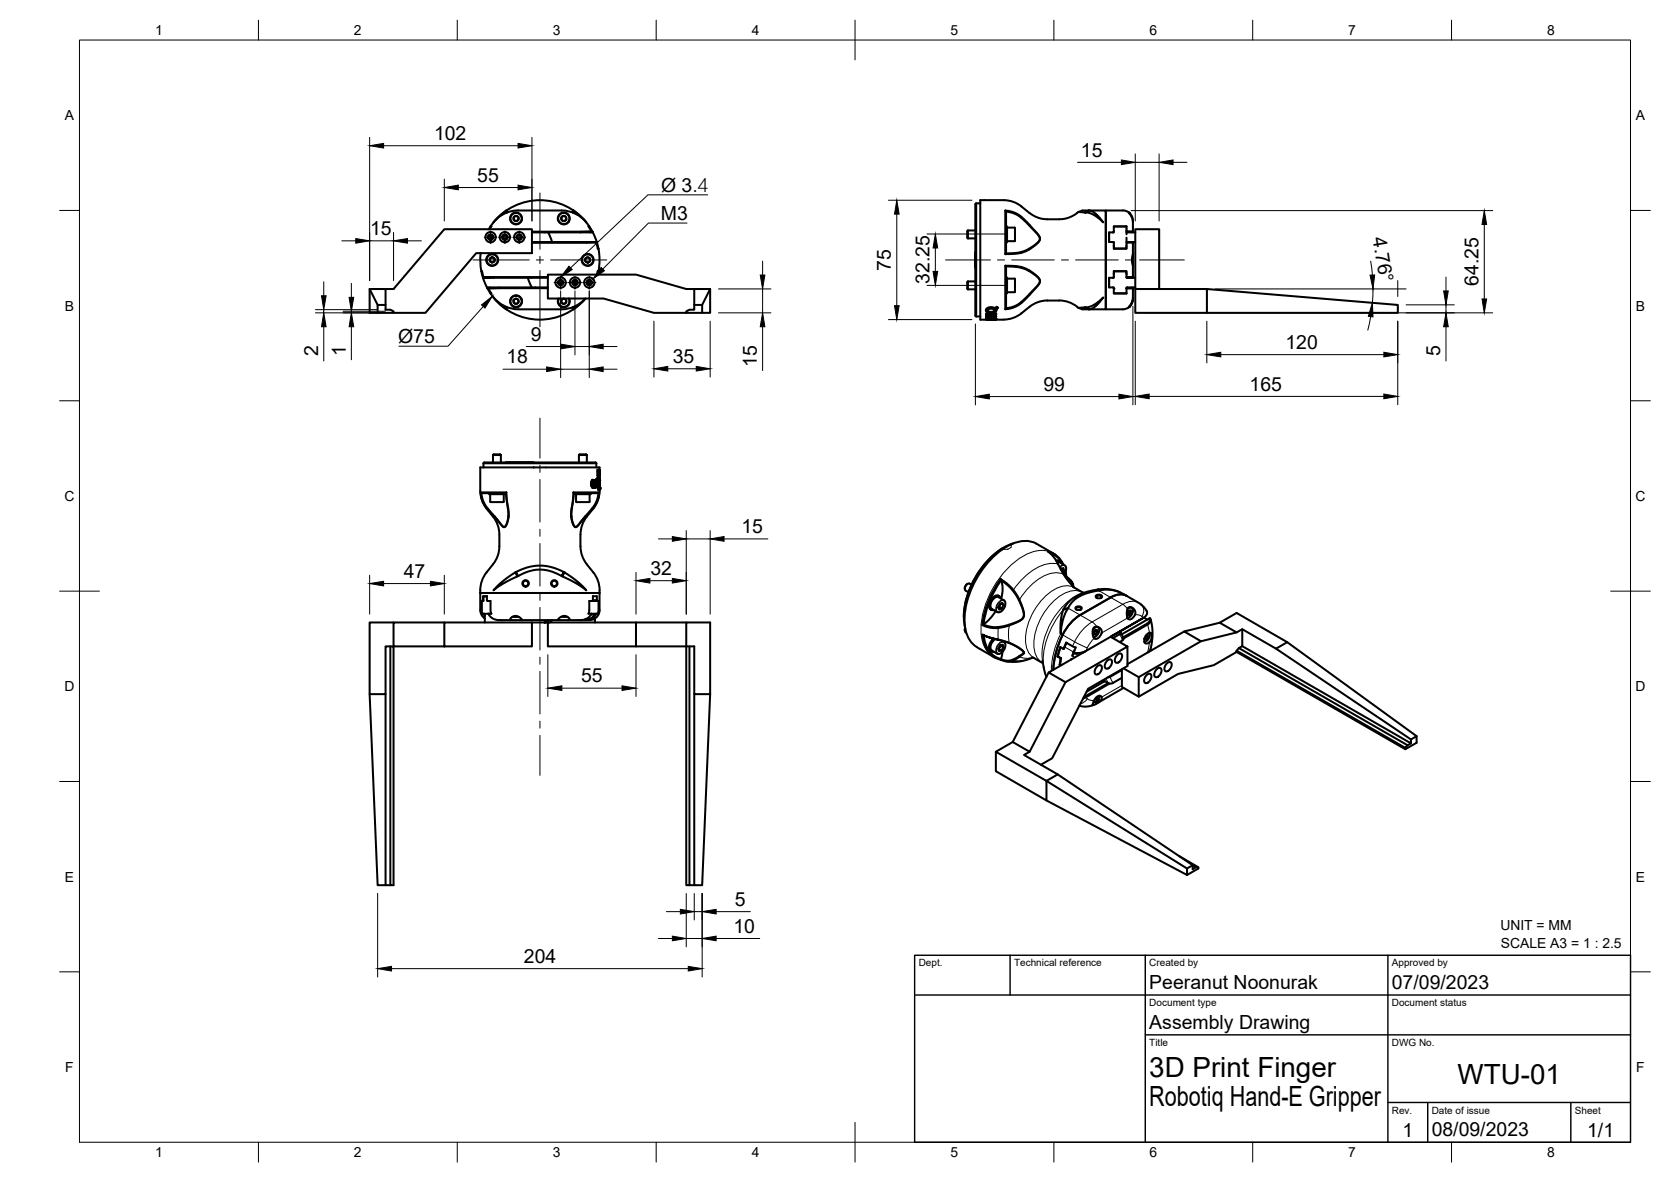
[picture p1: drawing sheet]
<svg xmlns="http://www.w3.org/2000/svg" width="420mm" height="297mm" viewBox="0 0 420 297" stroke-linecap="round" stroke-linejoin="round" font-family="sans-serif">
<!-- layer: Visible -->
<g fill="none" stroke="#000" stroke-width=".51">
<path d="M123.2 57.5l-.1 .1M123.3 56.9h.3l-.5 .7M123.3 56.9l-.4 .7M124.1 55.9l-.8 1M127.2 53.2l-1.1 .9M127.3 53.2l.1 .3M127.3 52.9l-.1 .2M127.5 53.4l-.2-.5-2.8 2.5M128.5 55.7a1.49 1.49 0 0 0 2.2 .4 1.49 1.49 0 0 0 .2-2.1l-.9-.6-1.1 .3-.6 .9v.7l.2 .5M129.1 54.6l.6-.4 .6 .3 .1 .8-.6 .3-.6-.3zM130.3 52.9h10.9M130.3 52.9a8 8 0 0 0-6.2 3"/>
<path d="M133.8 58.4h12.2M133.8 58.2h12.2M137.8 58.4l1 2.4M140.7 53.9l.8-.5 .9 .2 .7 .6 .1 .9a1.5 1.5 0 0 1-1.6 1.3 1.5 1.5 0 0 1-1.3-1.6zM141.1 54.6l.6-.4 .6 .3 .1 .8-.6 .3-.6-.3zM141.2 52.9a8 8 0 0 1 6.2 3M144 53.4l.2-.5 2.8 2.5M144.1 53.5l.2-.3 1.1 .9M144.2 52.9l.1 .2M146 58.2l2.7-.1-.3 .3h-2.4zM147.4 55.9l.8 1M147.4 55.9a15 15 0 0 0-23.3 0"/>
<path d="M148.2 56.9l.8 1.3M148.2 56.9h-.2l.7 1.2M148.7 58.2h.3M149 58.2l.1 .2h-.7M149.1 58.4l1 2.4h-.5M243.4 57.9l-.2 .2v1.6l.2 .2M243.4 57.9v2M243.4 57.9h1.8M243.4 59.9h1.8M245.4 51.1v28.4M245.4 51.1a3.4 3.4 0 0 0-.2 2.3v23.9a3.4 3.4 0 0 0 .2 2.2M245.4 51.1h1.1"/>
<path d="M252.8 52.9l.2 .3M252.9 53.2l2.1 .4 1.6 1 4 4 .9 1.2-.1 .5-.5 .6-3 2.1-1.9 .5-3.1 .2M252.9 53.2l.1 10.5M253 56.9h.2v4h-.2M253.2 57.2l2 .1M255.2 57.3v3.3h-2M256.8 51.9a9.3 9.3 0 0 0 6.6 3.2 11.3 11.3 0 0 0 6.1-.7l1.7-1.1M256.8 51.9l-1.1-.8-2-.7-7.2-.1v30l7.2-.1 2-.7 1.1-.8M272.8 53.4h.1M272.9 53.4l1-.5 .9 .3 1.2 1 1.4 1.7-1.2-1.1-1.4-.9-1.3-.5zM273.8 52.9h.1M273.8 52.9l-1 .5-1.6-.1"/>
<path d="M273.8 52.9h-1.6l-1 .4M273.8 52.9h4.2v21.8M278.9 58.4v2.4M279.8 58.4h-1v2.4h1.3v1.7h3.2v-.9M280.1 58.2v-1.3h3.2v2M280.1 58.2v.2h-.3M280.1 56.9h3.2M280.1 58.2l-.2 .2M282.3 52.9h-4.3v21.8M282.3 52.9l1.1 .2 .6 .4M283.3 58.2l.2 .2M283.3 58.1l1.6 .1"/>
<path d="M283.3 59.7l-.1 2.7h-3.1v-.8M283.3 58.4h2.2M283.9 53.5h.1M284 53.5l-.2-.1 .8 1.2 .3 1.2-.2-1.3-.6-.9M284 53.5l.1 .1M284.1 53.6v.1M284.9 55.8v2.4M284.9 58.2l-.3 .2M92.9 72.6h6.1l12.7-15h22.1v6h-14.1l-12.7 15h-14.1zM92.9 72.6l2.1 4M96.9 72.6v5.2h1.2l.9 .4v.4M96.9 76.6h-1.9v2"/>
<path d="M120.9 63.6l-.1 2 .2 2.5M121 68.1h.2l.4 1.5h-.2M121 68.1l.5 1.7M121.6 69.6v.1M121.9 69.8h-.5l1 2.4M122.4 72.2h.7M122.4 72.2l.1 .2M122.6 64.3l.2-.1a1.5 1.5 0 0 1 2.2 .3 1.5 1.5 0 0 1-.6 2.2 1.5 1.5 0 0 1-2.1-.9v-.8zM122.8 72.5l.8 1.2-.3 .1M122.9 72.4l.2-.2h2.4v.2h-.2zM122.9 72.4h-.4l.8 1.3M123.1 65l.6-.4 .7 .3v.7l-.6 .4-.7-.3z"/>
<path d="M123.3 73.7l.8 1M124.1 74.8a15 15 0 0 0 23.1 .2M124.1 74.7a8 8 0 0 0 6.2 3M124.5 75.3l2.8 2.4M125.5 72.4h12.3M125.5 72.2h8.2M126.1 76.5l1.1 .9M127.2 77.5l.1 .2M127.4 77.2l-.1 .3M127.5 77.2l-.2 .5M128.5 74.9l-.3 .7 .1 .5 .3 .6 .5 .4 .8 .1 .5-.1 .5-.4 .3-.7a1.48 1.48 0 0 0-.9-1.7 1.48 1.48 0 0 0-1.8 .6M129.1 75.4l.6-.4 .6 .3 .1 .8-.6 .3-.6-.3z"/>
<path d="M132.7 69.8h5.1M132.7 69.8l1 2.4M133.7 72.2h4.1M133.8 60.8h15.8l.3 .2h-16.1M137.8 69.6l-16.2 .1 .3 .1h10.8M140.4 75l-.1 .9 .2 .6 .4 .5 .7 .2 .8-.1 .6-.5 .3-.8-.2-.8M140.5 75a1.41 1.41 0 0 0 1.3 2.1 1.41 1.41 0 0 0 1.2-2.1M141.7 75l-.6 .4 .1 .7 .6 .3 .6-.3-.1-.8-.5-.3M144.3 77.5l-.1 .2M145.4 76.5l-1.1 1-.2-.3M146.8 64.2a1.48 1.48 0 0 1 1.9-.1l.5 1-.1 .8-.4 .6a1.5 1.5 0 0 1-2.1-.2 1.5 1.5 0 0 1 .2-2.1zM147 75.3l-2.8 2.4-.2-.5"/>
<path d="M147.1 65l.6-.4 .7 .3v.7l-.6 .4-.6-.3zM147.2 75a8 8 0 0 1-6 2.7h-10.9M149.9 61h.1M149.9 61l.4 1.5h.2M149.9 61h.2M150.1 60.8v.2M150.1 61l.4 1.5M150.5 62.5a15 15 0 0 1 0 5.6M150.5 68.1l-.2 .9M150.5 68.1h-.2l-.2 .9 .2-.8M174.6 72.6h-2l-12.7-3.6h-22.1v6h14l12.6 3.6h8.2M174.6 72.6h4v6h-6"/>
<path d="M174.6 72.6v5.2h-1.2l-.8 .4v.4M174.6 76.6h2v2M178.6 72.6l-2 4M243.4 70.7l-.2 .2v1.6l.2 .2M243.4 70.7v2M243.4 70.7h1.8M243.4 72.7h1.8M245.2 63.4v3.9M245.4 79.5h1.1M247.9 77.9l.2 .5 .9 .2 1-.1 .5-.6M247.9 79.8h.5M247.9 79h2.6"/>
<path d="M247.9 78.8h2.6v.2h-2.6zM248.3 79.6h2.2M248.3 79.6l.1 .2M248.3 79.6h2.2v-.2h-2.2l.1-.3h-.5v.7h.5M248.3 77.9l.3-.3 .6-.1 .7 .1 .2 .3M248.4 77.8l.4-.3h.6l.5 .2 .2 .3-.4 .3-.6 .1-.7-.2zM248.4 79.1l-.1 .1M250.6 77.1a.36 .36 0 0 1-.3 .5 .36 .36 0 0 1-.4-.3l-1.3-.1-.5 .3-.2 .4M250.6 77.1a.26 .26 0 0 1 .3 .2 .26 .26 0 0 1-.2 .3l-.2 .2M250.6 77.1h.1M250.9 77.3l-.4 .5-.1 .4-.7 .4-1.4-.1-.4-.6M252.8 66.8v10.9l2-.4 2-1.2 4.2-4.4 .5-1.1-.3-.7-.6-.7-2.6-1.7-2.2-.6-3-.1 .1 .2 3.1 .1 1.9 .6 2.6 1.6 .6 .6 .4 .6-.1 .5-.6 .8-4.2 4.3-1.6 .9-2.1 .5"/>
<path d="M252.9 67l.1 10.4M253 77.4l-.2 .3M253 63.7l-.2 .2v-11l2 .4 2 1.2 4.1 4.3 .6 1.1-.1 .6-.8 .8-2.6 1.8-2.2 .6-3 .2M253 69.7h.2v4h-.2M253 77.4l-.1 .1M253.2 70h2v3.3M255.2 73.3l-2 .1M263.4 75.5h2.9M263.4 75.5l-1.4 .1-1.3 .4a12.9 12.9 0 0 0-3.9 2.7M266.3 75.5a7.2 7.2 0 0 1 4.9 1.9M271.2 77.4l1.6-.2 1 .5h-1.6zM272.9 77.2h.6l1.3-.4 1.4-1 1.2-1.1-1.4 1.8-1.2 .9-.9 .3z"/>
<path d="M272.9 77.2h-.1M273.9 77.7h-.1M278 74.7v3h-4.2M278 74.7v3h4.7l1.3-.6M278.9 69.8v2.4M279.9 60.8l.2 .2M280 72.4l.2 .2M280.1 69v-.8h3.1l.1 .8M280.1 73.7h3.2M280.1 69.6l-.2 .2M283.3 69.6v-1.5h-3.2v1.7h-1.3v2.4h1.3v1.6h3.2M283.3 69.6v.2h.2"/>
<path d="M283.3 60.8h.2M283.3 72.5v1.3M283.3 69.6v.1M283.3 61h1.6M283.3 61h.1M283.4 72.3l1.2-.1 .3 .2-1.6 .1zM283.5 60.8l-.2 .2M283.5 60.8h2M283.5 72.2h-.2v.2M283.9 77.1h.1M284.1 77l.6-.8 .2-1.3-.3 1.1-.8 1.2 .2-.1M284.1 76.9v.1"/>
<path d="M284.1 77l-.1 .1M284.6 72.2h.9M284.6 69.8h.9M284.6 60.8l.3 .2M284.9 63.9v2.9l-.3-1.3zM284.9 69.6l-1.6 .1 .2 .1h1.1M284.9 72.4v2.5M284.9 61v2.9M284.9 66.8v2.8M284.9 69.6l-.3 .2M285.5 72.6v6h18v-6M291.5 72.6v-15h-6v15h18"/>
<path d="M303.5 72.6l48 4v2h-48M247.9 80.1l.8 .2 1.8-.2-.7 .2-1.9-.2 .4-.2 1.2-.1 1 .3M247.9 80.1h.1M247.9 80.3h2.6M248.3 80.1l1.2-.2 .6 .2-1.1 .1zM248.3 80.3h.7zM248.3 80.1l.6-.2 1.2 .2M249.4 80.3h.7zM249.4 80.3h.1M121.6 116.4h28.3M121.6 116.4a3.3 3.3 0 0 1 2.2-.2h23.9a3.3 3.3 0 0 1 2.2 .2M121.6 116.4v1.1"/>
<path d="M124 114.3l.1-.1h1.7l.1 .1M124 114.3h1.9M124 114.3v1.9M125.9 114.3v1.9M127.2 116.2h7M134.2 117.5h-13.4v5.8M134.2 117.5h.1M134.2 117.5h16.5v5.4M145.6 114.3l.1-.1h1.7l.2 .1M145.6 114.3h2M145.6 114.3v1.9M147.6 114.3v1.9"/>
<path d="M149.9 116.4v1.1M150.3 118v.7M150.3 118.9v.7M150.3 118.7l-.1-.7v1.6l.1-.7h.2v.7M150.5 118v1.6v-1.6v.7h-.2M150.5 119.6h.1M150.6 119.6v-.4l.1 .4M150.6 119.2v.4M150.6 118.2v.8zM150.6 118.2v.8M150.6 118l.1 1.5-.1-1.5v1.6M150.7 119.6h.1"/>
<path d="M150.7 118v.8M150.7 118.3v1.3M150.7 118.3v.3M150.7 119.3v-1.3v1.6M120.8 123.3l.1 1.4 .4 1.3a15.2 15.2 0 0 0 3.1 4.4l.9 1.9a13.7 13.7 0 0 1 .3 5l-.2 1.4-.4 1.3a15.5 15.5 0 0 1-3.1 4.4l-.6 1.2-.5 2.1v5.6a2.55 2.55 0 0 0 1.1 2.1M120.8 123.8l.2 .1M120.8 123.7l.5 2.1 .7 1.5 4.1 4.7 .6 .5 .7-.6 .5-2.2-.6-6M120.8 123.7h6.5M121 123.9h6.3M123 123.9v.3h4v-.3M123.3 124.2v1.9M123.3 126.1l.1 .1"/>
<path d="M126.7 126.1l-3.3 .1M126.7 124.2v1.9M127.3 123.8l.5 5.7-.4 2.1-.6 .8-.6-.4-3.9-4.6-.8-1.5-.5-2M144.2 123.7l-.6 6 .4 1.9 .4 .7 .3 .2 .6-.3 4.2-4.9 .7-1.5 .5-2.1M144.2 123.7h6.5M144.2 123.8l-.5 5.7 .3 1.9 .7 1 .6-.4 3.9-4.6 .8-1.5 .5-2M144.5 123.9v.3h4v-.3M144.8 124.2v1.9M144.9 126.1h3.4M148.3 124.2v1.9M148.6 121.4v.4M148.7 121.8h.1"/>
<path d="M148.7 121.8v.2M148.7 122v.2M148.7 121.2v.1M148.7 121.3v.1M148.7 121v.2M148.7 122.2h.1M148.7 121h.1M148.7 122.1l.1 .1M148.8 122.2v.1M148.8 120.9l-.1 .1M148.8 122.3h.1M148.8 121.5h.1"/>
<path d="M148.8 121.5v.1M148.8 121.6h.1M148.8 121.6v.1M148.8 121.7h.1M148.8 121.7v.1M148.8 120.9h.1M148.8 120.8v.1M148.8 121.4v.4M148.8 121.4h.1M148.8 121.4v.1M148.8 120.8h.1M148.8 121.3v.1"/>
<path d="M148.8 122.4h.1M148.8 121.8v.1M148.8 121.8h.1M148.8 121.3h.1M148.8 121.9h.1M148.8 121.2v.1M148.8 121.9l.1 .1M148.8 121.2h.1M148.9 121.2h.1M148.9 122.4h.1M148.9 122h.1M148.9 121.1v.1"/>
<path d="M148.9 122v.1M148.9 121.1h.1M148.9 122.4v.1M148.9 120.7h.1M148.9 122.1h.1M148.9 122.5h.1M148.9 121h.1M148.9 121v.1M148.9 122.1v.1M148.9 122.1l.1 .1M149 121h-.1M149 122.5h.1"/>
<path d="M149 122.2h.1M149 120.9h.1M149 120.6v.1M149 122.5v.1M149 120.9v.1M149 120.6h.1M149 122.6h.1M149 122.3h.1M149.1 122.6h.1M149.1 122.3h.1M149.1 120.6h-.1M149.1 120.9h.1"/>
<path d="M149.1 120.6h.1M149.1 120.6v.3M149.1 122.3v.3M149.4 121.9v.2M149.4 121.8h.1M149.4 121.8v.1M149.4 121.3v.5M149.4 121.2v.1M149.4 122.1v.1M149.4 122.2h.1M149.4 121v.2M149.4 121h.1"/>
<path d="M149.4 120.9v.1M149.5 121.8h.1M149.5 121.4h.2v.4h-.2M149.5 122.3h.1M149.5 120.8v.1M149.5 121.4h.1M149.5 121.9h.1M149.5 121.3h.1M149.5 121.8v.1M149.5 122.3v.1M149.5 120.8h.1M149.5 121.2v.1"/>
<path d="M149.5 122h.1M149.5 121.2h.1M149.5 121.9v.1M149.5 122.4h.1M149.5 122.1h.1M149.5 121.1h.1M149.5 122.4l.1 .1M149.5 121.1v.1M149.6 121.1h-.1M149.6 122v.1M149.6 120.7h-.1M149.6 120.7l-.1 .1"/>
<path d="M149.6 122.1h.1M149.6 121h.1M149.6 121.1h.1M149.6 120.7h.1M149.6 122.5h.1M149.6 122.2h.1M149.6 122.5v.1M149.7 120.6l-.1 .1M149.7 120.6h-.1M149.7 120.9h.1M149.7 122.3h.1M149.7 122.6h.1"/>
<path d="M149.7 120.6h.1M149.7 120.6v.3M149.7 122.3v.3M150.1 120.4v-.2v.6M150.1 120.4l-.1 .6h.2M150.1 120.3v.1M150.1 120.8l.1 .1M150.1 120.2v.6M150.2 120.9v.1M150.2 121h.1M150.2 121.3l.1 .6M150.2 121.4v.7"/>
<path d="M150.2 122.1h.1M150.2 121.4l.1 .7M150.3 120.3v.7zM150.3 120.3v.7M150.3 120.2v.8zM150.3 120.2v.8M150.3 122.1h.1M150.3 122.1l.1-.7v.7M150.4 121.3v.8v-.8l-.1 .6-.1-.6v.8M150.4 121.4l-.1 .7M150.4 122.1h.1M150.4 120.4h.1"/>
<path d="M150.4 122.6h.1M150.4 122.5v.5M150.4 122.6v.3M150.4 122.9v.1M150.4 122.6v.2zM150.4 122.6v.2M150.4 120.3v.1M150.4 120.2l.1 .7M150.5 120.2h.1M150.4 120.3l.1 .7M150.4 122.5v.4M150.4 120.2v.1"/>
<path d="M150.5 121.7v-.2v.6M150.5 120.9h.1M150.5 120.2v.7M150.5 123.9h-6.2M150.5 121.8v.2zM150.5 121.9v.1M150.5 121.6v.1M150.5 120.9v.1M150.5 121h.1M150.5 122h.1M150.5 122.6v.2zM150.5 121.8v.1"/>
<path d="M150.5 121.5v.6M150.5 121.6v.5M150.5 122v.1M150.5 122.1h.1M150.5 122.6v.2M150.5 122.5v.1M150.5 122.9h.1M150.5 120.3l.1 .3zM150.5 120.7l.1 .3zM150.5 120.4l.1 .2M150.5 120.3v.1M150.5 120.7v.3"/>
<path d="M150.5 122.5v.4M150.5 122.6v.3M150.5 120.3h.1M150.5 120.7h.1M150.6 120.2l-.1 .8M150.6 120.6v.2M150.6 120.6l-.1-.4 .1 .8M150.6 122.4v.5zM150.6 121.6v.4zM150.6 121.5v.6M150.6 120.8v.2M150.6 122.4v.5"/>
<path d="M150.6 122.8v.1M150.6 121.2v.9M150.6 122.1h.1M150.6 121.3v.8M150.6 120.9h.1M150.7 121.6v.2zM150.7 121.6v.2M150.7 121.8v.2M150.7 120.2v.6M150.7 120.4v.4M150.7 120.4h.1M150.7 122.5v.4z"/>
<path d="M150.7 122.5h.1M150.7 121.6h.1M150.7 121.5v.3M150.7 122h.1M150.7 120.8v.2zM150.7 120.4v-.2v.6M150.7 120.8v.2M150.7 122.5v.4M150.7 122.4v.1M150.7 122.7v.3M150.7 123.8l-.2 .1M150.7 122.6v.2z"/>
<path d="M150.7 121.8v-.3v.6v-.1M150.7 121.8h.1M150.7 121.2h.1M150.7 122.6v.1M150.7 122.9v.1M150.7 122.7v.2M150.7 122.5v.2M150.7 122.6h.1M150.7 122.5v.5M150.7 122.5v.1M150.7 121.5v.6zM150.7 121.5v.6"/>
<path d="M150.7 121.3v.1M150.7 121.3v.1zM150.7 120.1v1.1M150.7 120.1v1.1zM150.7 122.6v.3M150.7 122.6v.2M150.7 122.8v.1M150.7 121.5v.1M150.7 121.6v.1M150.7 121.6v.5M150.7 122.1h.1M150.7 121.7v.4"/>
<path d="M150.7 120.2v.8M150.7 120.3v.7zM150.7 122.5v.4v-.1M150.7 122.9v.4M150.8 123.3l-.2 1.4-.4 1.3a15.2 15.2 0 0 1-3.1 4.4l-.8 1.9a13.7 13.7 0 0 0-.3 5l.1 1.4 .4 1.3a15.5 15.5 0 0 0 3.1 4.4l.9 1.9 .2 1.4v5.6a2.49 2.49 0 0 1-1.4 2.3M252.3 137.6a21.9 21.9 0 0 0-10 17.4M254.2 136.8a22.6 22.6 0 0 0-11.7 19.8 7.3 7.3 0 0 0 3.1 6M254.2 136.8h.1M254.2 136.8a6.9 6.9 0 0 1 6.4-.2l4.8 2.8M254.9 136.5a19.2 19.2 0 0 0-10.8 10.8 16.6 16.6 0 0 0-1.4 10.4M263.5 138.6l1.7 1.7 2.3 4.1 1.7 2.3 .8 .9 2.5 1.4M263.5 138.6a5.3 5.3 0 0 1 3.8 3.2"/>
<path d="M264 139l1.1 .5 1 .7 1.1 1.5M99 156.4h-6.1v18h4v-12h2.1v60h-.9v-60M111.7 156.4h22.1v6h-22.1zM111.7 156.4h-12.7v6h12.7M120.8 149h29.9zM121.2 154.2h.1M121.3 154.2h.7M121.3 151l-.2 .1 .1 3.1h.1M121.4 150.8v-1h1l.1 1.2M121.4 150.8h.2M121.5 150.8l-.1 .2M121.6 154.2v.1"/>
<path d="M121.9 154.4l-.3-.1 .3 .5M121.9 154.2v2.2M122.4 149.9h-.8v1.1h-.6l.1 3.1M122.5 151h.8v2.5l.2 .7h-1.2M122.8 154.2l.7 .9 1.1 .6 3.9 .1M124.8 147.5l1.7-1.5 3.1-2.1 .5 1-3.5 1.7-2.5 1.8zM128.4 155.3l.5-.4 .8-.1 .9 .3 .7 .7h-2.9l-.2-.1zM128.8 155h1.7M129.8 143.7l2.8-1.1 2.7-.5 3.2 .4 3.3 1.2-.6 1.1-1.5-.8-1.8-.6-1.8-.3-1.2 .1-2.1 .4-2.5 1.2M129.8 143.7l.5 1.1M129.8 143.8l-.2 .1M130.3 144.7l-.2 .1"/>
<path d="M131.1 155.8h9.3M133.8 156.4h3.1M137.8 156.4v6h36.8v12h4M137.8 155.8l-.3 .5-.6 .1h1.4l.5-.6M138 156.4h21.9M140.3 155.6l.9-.7 .8-.1 .8 .3 .5 .6-3 .1zM141 155h1.7M141.2 144.7l.2 .1M141.8 143.8l.2 .1M141.9 143.9l3.1 2.1 2.4 2.4-2.5-1.8-3.5-1.7zM143 155.8h4.4M147.2 155.6l1.3-.2 1.4-1.1-.9 1.1-1.6 .4"/>
<path d="M148.2 151h2.3v2.3l-.2 .9h-2.3l.2-.7zM148.6 154.4h1M148.7 154.2l-.4 .7-.7 .5-1.6 .4M149.1 150.8v-1h1v1M149.1 150.8h1M149.1 150.8l-.1 .2M149.2 155.6l-1.8 .2M149.6 155.4v1M149.9 154.2v.1M150.1 150.8v.2M172.6 156.4h-12.7v6M242.7 157.8l-.1 .6"/>
<path d="M242.7 157.9l-.1 .6 .2 .4M242.8 148.4l.7 .4M242.8 158.9l.1 .1M243.3 146.7l-.5 .5-.2 .8M244.3 146.9l-.5-.2a1.16 1.16 0 0 0-1 1.7M247 159.5a6.4 6.4 0 0 0 4.6 6.3l1.2 .4 1.5-.1 1.6-.7 1.4-1.1 .2-.3-1.3-1.2-2.2-1.2-5.1-1.4-1.9-.7 1.8 .7 5.6 1.6 1.9 1.1 1.1 1-.1 .3-1.3 .9-1.6 .8-1.2 .1-1.5-.3M247.3 156.9l-.3 .2M247.3 159.6a6.3 6.3 0 0 0 4.4 6M249.7 150.6a1.22 1.22 0 0 1 1.4-.5l1.6 1 .1 .8-.3 .9-.6 .7-.8 .4-1.7-.9a1.76 1.76 0 0 1 .3-2.4zM250.4 153.6l-1.2 1.6-1.9 1.7M251.2 149.8a1.57 1.57 0 0 0-2.1 1.1 1.58 1.58 0 0 0 .1 2.4M251.5 151.8l-.5 .8"/>
<path d="M251.6 151.7l-.4 .8M251.6 145.5l2.4 1.8 1.8 2.4 1.4 3.3 .3 1.1-.1 1-1.1 1-3.9 1.5-2.7 .2-2.6-.7a21.8 21.8 0 0 1 4.5-11.6zM251.6 145.5l.1 .3M251.6 150.4a1 1 0 0 0-.9-.7 1 1 0 0 0-1 .6l-.3 .4a1.92 1.92 0 0 0-.2 2.6h.7M251.7 145.8l2.1 1.6 1.6 2 1.7 3.5 .3 1.2-.1 1-.4 .5-.7 .5-4 1.3-2.7 .2-2.2-.7M251.7 151.7l.6 .3-.3-.5-.6 .3-.4 .9 .3 .5 .6-.3-.7-.4-.2 .1M251.7 145.8h.1M251.7 145.8l.4 1.8-.4 2.8M251.7 145.8a23.5 23.5 0 0 0-4.4 11.1M252.3 152l-.4 .9M265.6 140.9l.5-.1 .4 .2M265.7 141a.8 .8 0 0 1 1.2 .6"/>
<path d="M265.8 141.2l.6 .1M266.4 141.3l1.4 .8 .2 .4v.8l-.5 1.1M266.8 143.1v-.1l.8 .4-.4 .6M266.8 142.9l.6-.1 .2 .6M266.8 142.9l-.1 .1M266.8 142.9v.2M266.8 142.9v.1M267.4 153.2l1.1-.2-1.2 2.8-.6 3.5 .1-3.7zM267.5 153.1l-.1 .1M267.9 143.7l.2 1.2M267.9 143.6l.2 1.3M268.1 145h-.2"/>
<path d="M268.1 144.9v.1M268.6 152.8l-.1 .2M268.6 151.3l1.4-1.1 2.2-1.1 3.7-.9 .4 .2-2.9 .6-2 .9-1.7 1.3-1.1 1.6-1.1 .3zM269.8 147.4l-.4-1.2-1.3-1.3 1.4 1.3 .4 1.3M270.4 152.7a.84 .84 0 0 1 .9-.4 .84 .84 0 0 1 .7 .7 .84 .84 0 0 1-.9 .4 .84 .84 0 0 1-.7-.7zM270.7 153.2l-.2-.2a.71 .71 0 0 1 .7-.4 .71 .71 0 0 1 .7 .4l-.2 .2M272.3 149l-.5 .2M275 157.8l.5-.3 .7 .1 .8 .8a1.75 1.75 0 0 1-1.7 2.1l-.4-.4-.2-.9v-.8zM275.3 158.5l-.3 .5 .3-.5M275.3 158.6l.6 .3-.5 .6M275.5 149.7a.84 .84 0 0 1 .9-.3 .84 .84 0 0 1 .7 .7 .84 .84 0 0 1-.9 .3 .84 .84 0 0 1-.7-.7zM275.8 150.3l-.2-.2a.71 .71 0 0 1 .7-.5 .71 .71 0 0 1 .7 .5l-.2 .2"/>
<path d="M275.8 157.5l.6 .5-.1 .8-.5 .9-.8 .4M275.9 158.9v-.6h-.5l-.4 .6v.5l.4 .1-.4-.3M276.2 148.1l-.2 .1M276.5 148.4h-.2M279.3 150.1l-7.7 4.4a15.7 15.7 0 0 0-6.3 10.4l-.4 3.4M281.6 158.7l.2 .2-.2 .4-1.8 1.1M281.6 148.8l-2.5-.7h-2.9l.3 .2 1.4-.1 1.7 .1 2 .6 5.4 3 1.3 1.5 .1 .8-.8 1-8.3 4.8 8.2-4.7M281.7 158.9l.8 1.6M283.3 149.7a3.9 3.9 0 0 0-4 .4M283.6 152.8l.4-.2 .7 .1 .5 .4 .3 .8a1.76 1.76 0 0 1-1.7 1.8l-.3-.4-.2-.7 .1-1.3zM283.8 153.6l-.3 .5zM283.8 153.7l.6 .3-.5 .6"/>
<path d="M284.2 152.6l.6 .4 .1 .7-.5 1-.9 .5M284.4 154v-.6h-.5l-.4 .6v.5l.4 .1-.4-.3M287.6 155.2l.9 .5M288.3 159.5h.3v.6l-.5-.3M289 159l.4 .1 .2 .4-.1 .9-.5 1M289.1 155.4l-7.1 4M289.3 155.6l.5 2.7-.2 3.1a3.2 3.2 0 0 1-.6 2.3l-.4 .2M297.8 158.7l-14.3 8.2M306.7 156.5l-8.9 2.2 4.2 2.4M310.9 158.9l-4.2-2.4 4.2-2.5 12.8 7.4M312.4 158.1l8.4 4.9 2.9-1.6M92.9 174.4l2.1 48h1.9"/>
<path d="M96.9 174.4v48h1.2M173.4 162.4v60h1.2M174.6 174.4v48M178.6 174.4v-18h-6v66h.8M178.6 174.4l-2 48h-2M245.6 162.7l4.8 2.7M249.8 160.5a2.68 2.68 0 0 0-1 2.9l.4 .4M250 160.5a2.29 2.29 0 0 0-.7 3.2l.6 .1M250.3 160.6a2.37 2.37 0 0 0-1.1 2.7l1.7 1 1-.3 .7-.9 .2-1-.2-.7-.7-.4M251.1 163.1h-.1M251.5 162.2l-.5 .8 .2 .6 .6-.1M251.5 162.2l.6-.2 .2 .7"/>
<path d="M251.5 162.2l-.5 .8M251.5 162.2l.8 .5M251.6 162.2l-.5 .9 .7 .4M251.7 165.7l-.1 .1M251.7 165.6v.1M252.1 163.8l-.4 1.8M252.3 162.7l-.5 .8M259.6 165.2l2.7 1.5M259.7 165.3l-3.3 .9-1.7 .2-2.1-.3M262.1 166l.5 2.3 .5 1.8M263.7 169l-9.1 17.5 4.3 2.4 9-17.5M266 164.9l-.1 .1 .7 .4"/>
<path d="M266.6 166.9l-.2 .1 .4 .2M266.6 166.9l.3 .2M266.6 165.4l.1 .2-.3 1.4M266.7 165.3l-.1 .1M266.7 162.6l-.7 2.3 .8 .5M266.8 165.6l-.1 .1M266.8 165.4l-.2 1.5M267.3 163l-.7-.4-.7 2.4M267.5 162.9l-.2 .1M267.5 162.9l.6-1.4 2.4 1.2-.5 1.3M268.3 161.6l-.8 1.4h-.1M269.4 165.6l-.1 .1"/>
<path d="M270.2 163.3l-.6 1.5 .6-.7M272.5 175.2l.4-.2 .1 .2-.7 .4M273 163.6l-1.3 .5-1.8-.1 1.2 .2 1.7-.4M274.8 177.2l-1.6 .4-1.8-.3M275 176.2l.4 .3-.4-.2M275.4 175.6l.5 .3-.5 .6M275.6 175.3h.3v.6M275.7 176.8l1.1-.7 .2-.7a.65 .65 0 0 0-.4-.6 .65 .65 0 0 0-.8 .3l-.8 1.1-.3 1 .3-.1M275.9 167.5a.67 .67 0 0 1 1.1-.1 1.6 1.6 0 0 1-1.5 2.1 1.47 1.47 0 0 1 .4-2zM276.3 174.9l.1 .6-.3 .8-.7 .7-.7 .1M277.1 171.1l.5 .2M277.7 171.2v-.1l.9 .6"/>
<path d="M277.8 171.2l-4.6 2.6M278.4 166a.67 .67 0 0 1 1.1 0 1.6 1.6 0 0 1-1.5 2 1.47 1.47 0 0 1 .4-2zM278.6 171.7l-5.7 3.3M279 171.8l-6 3.4M280.9 164.6a.67 .67 0 0 1 1.2-.1 1.6 1.6 0 0 1-1.5 2 1.47 1.47 0 0 1 .3-1.9zM282.1 170.3l-2.4 1.4h-1.1M282.1 168.4l-3 1.7-.6 .2M282.1 168.2v4.4l4.2 2.5M282.4 160.2l6.1-3.5 .6-.7 .1-.7 .1 .7-.4 .7-6.4 3.8M282.5 160.5l-.2 .4-.8 .4M282.5 168l3.8 2.2M282.5 172.9l-6.5 3.7"/>
<path d="M283.5 162.5l-15.6 8.9-4.2-2.4 15.6-9 4.2 2.5v4.9l-9.9 5.7-9 17.4-2.9 1.7M286.3 170.2l15.7-9.1 8.9-2.2 1.5-.8v4.3l-.9 .5-.6 .6v.3l-5.7 3.4-9 2.2-9.9 5.7zM287.7 161.3l.6-.2 .5-.6 .3-.9v-.5a1.88 1.88 0 0 0-1.2 2.5 .8 .8 0 0 0 1.1-.2M287.8 160.4l.4 .2-.5-.1M288.3 169.7a.67 .67 0 0 1 1.1-.1 1.6 1.6 0 0 1-1.5 2 1.47 1.47 0 0 1 .4-1.9zM288.6 160.1l-.4 .5M289.3 163.2l.3 .2M290.8 168.2a.67 .67 0 0 1 1.2-.1 1.6 1.6 0 0 1-1.5 2 1.47 1.47 0 0 1 .3-1.9zM293.4 166.7a.67 .67 0 0 1 1.1-.1 1.6 1.6 0 0 1-1.5 2.1 1.47 1.47 0 0 1 .4-2zM310.9 163.8l42.5 24.5 2.8-1.6v-1.7l-1.4 .8M310.9 163.5l42.5 24.4 .5-.6M311.5 162.9l42.4 24.4 .9-.5"/>
<path d="M312.4 162.4l42.4 24.4v-1l-34-22.8M323.7 161.4l32.5 23.6M250.4 188.9v4.9l12.7 7.4v-5l35.4 22.1M254.6 186.5l-4.2 2.4 12.7 7.3 2.9-1.6-8.5-4.9 1.4-.8M266 194.6l33.9 22.8v1l.8-.5M353.4 187.9v.4M263.1 201.2l35.4 18.7 2.8-1.6v-.4l-4.7-2.7M301.3 217.9h-.6l-.8-.5-1.4 .9v1.6"/>
<circle cx="123.3" cy="59.6" r=".5"/>
<circle cx="123.3" cy="59.6" r=".6"/>
<circle cx="123.3" cy="59.6" r=".69"/>
<circle cx="123.3" cy="59.6" r="1.3"/>
<circle cx="126.9" cy="59.6" r=".5"/>
<circle cx="126.9" cy="59.6" r=".6"/>
<circle cx="126.9" cy="59.6" r=".69"/>
<circle cx="126.9" cy="59.6" r="1.3"/>
<circle cx="129.8" cy="54.9" r="1.41"/>
<circle cx="129.8" cy="54.9" r=".62"/>
<circle cx="130.6" cy="59.6" r=".5"/>
<circle cx="130.6" cy="59.6" r=".69"/>
<circle cx="130.6" cy="59.6" r="1.3"/>
<circle cx="141.8" cy="54.9" r="1.41"/>
<circle cx="141.8" cy="54.9" r=".62"/>
<circle cx="123.8" cy="65.3" r="1.41"/>
<circle cx="123.8" cy="65.3" r=".62"/>
<circle cx="129.8" cy="75.7" r="1.41"/>
<circle cx="129.8" cy="75.7" r=".62"/>
<circle cx="141" cy="71" r=".5"/>
<circle cx="141" cy="71" r=".69"/>
<circle cx="141" cy="71" r="1.3"/>
<circle cx="141.8" cy="75.7" r=".62"/>
<circle cx="144.6" cy="71" r=".5"/>
<circle cx="144.6" cy="71" r=".6"/>
<circle cx="144.6" cy="71" r=".69"/>
<circle cx="144.6" cy="71" r="1.3"/>
<circle cx="147.8" cy="65.3" r="1.41"/>
<circle cx="147.8" cy="65.3" r=".62"/>
<circle cx="148.2" cy="71" r=".5"/>
<circle cx="148.2" cy="71" r=".6"/>
<circle cx="148.2" cy="71" r=".69"/>
<circle cx="148.2" cy="71" r="1.3"/>
<circle cx="132.2" cy="146.6" r=".67"/>
<circle cx="132.2" cy="146.6" r=".81"/>
<circle cx="139.4" cy="146.6" r=".67"/>
<circle cx="139.4" cy="146.6" r=".81"/>
</g>
<g fill="#000">
<circle cx="249" cy="78.6" r=".25"/>
<circle cx="249.2" cy="79.9" r=".25"/>
<circle cx="249.2" cy="77.5" r=".25"/>
<circle cx="284.6" cy="60.8" r=".25"/>
<circle cx="284.6" cy="69.8" r=".25"/>
<circle cx="248.6" cy="80.3" r=".25"/>
<circle cx="249" cy="80.3" r=".25"/>
<circle cx="249.7" cy="80.3" r=".25"/>
<circle cx="249.9" cy="80.3" r=".25"/>
<circle cx="250.1" cy="80.3" r=".25"/>
<circle cx="150.5" cy="119.6" r=".25"/>
<circle cx="150.6" cy="118.2" r=".25"/>
<circle cx="148.8" cy="121.3" r=".25"/>
<circle cx="148.8" cy="121.4" r=".25"/>
<circle cx="148.8" cy="121.9" r=".25"/>
<circle cx="148.8" cy="121.8" r=".25"/>
<circle cx="148.8" cy="121.2" r=".25"/>
<circle cx="148.8" cy="122" r=".25"/>
<circle cx="148.9" cy="121.1" r=".25"/>
<circle cx="148.9" cy="122" r=".25"/>
<circle cx="148.9" cy="122.1" r=".25"/>
<circle cx="148.9" cy="121" r=".25"/>
<circle cx="148.9" cy="122.2" r=".25"/>
<circle cx="149" cy="121" r=".25"/>
<circle cx="149" cy="122.2" r=".25"/>
<circle cx="149" cy="120.9" r=".25"/>
<circle cx="149" cy="122.3" r=".25"/>
<circle cx="149.1" cy="120.9" r=".25"/>
<circle cx="149.1" cy="122.3" r=".25"/>
<circle cx="149.5" cy="121.4" r=".25"/>
<circle cx="149.5" cy="121.9" r=".25"/>
<circle cx="149.5" cy="121.3" r=".25"/>
<circle cx="149.5" cy="121.2" r=".25"/>
<circle cx="149.5" cy="122" r=".25"/>
<circle cx="149.5" cy="121.1" r=".25"/>
<circle cx="149.5" cy="122.1" r=".25"/>
<circle cx="149.6" cy="122.1" r=".25"/>
<circle cx="149.6" cy="121.1" r=".25"/>
<circle cx="149.6" cy="121" r=".25"/>
<circle cx="149.6" cy="122.2" r=".25"/>
<circle cx="149.6" cy="122.3" r=".25"/>
<circle cx="149.6" cy="120.9" r=".25"/>
<circle cx="149.7" cy="122.3" r=".25"/>
<circle cx="149.7" cy="120.9" r=".25"/>
<circle cx="150.3" cy="120.3" r=".25"/>
<circle cx="150.4" cy="120.4" r=".25"/>
<circle cx="150.4" cy="122.1" r=".25"/>
<circle cx="150.4" cy="120.3" r=".25"/>
<circle cx="150.5" cy="121.8" r=".25"/>
<circle cx="150.6" cy="120.6" r=".25"/>
<circle cx="150.6" cy="121.6" r=".25"/>
<circle cx="150.6" cy="122.1" r=".25"/>
<circle cx="150.7" cy="120.8" r=".25"/>
<circle cx="150.7" cy="123" r=".25"/>
<circle cx="150.7" cy="122.6" r=".25"/>
<circle cx="150.7" cy="122.7" r=".25"/>
<circle cx="150.7" cy="122.9" r=".25"/>
</g>
<!-- layer: Visible Narrow -->
<g fill="none" stroke="#000" stroke-width=".25">
<path d="M252 138.1h.2M253.5 138l-1.3 .1M254.2 137.6l-.7 .4M254.2 136.8v.8M264.7 139a7.3 7.3 0 0 0-7.5 .8 23 23 0 0 0-10.5 19.7 6.9 6.9 0 0 0 3.1 5.5M251 157.6v3.2M251.3 151.3a.82 .82 0 0 1 1.4 0 2.08 2.08 0 0 1-1.7 2.5 1.38 1.38 0 0 1 0-2.1zM252.4 150.8a1.97 1.97 0 0 0-1.7 3M253.7 157l-.1 2.8 .1 1.8M254.8 148.3l-.2 .1M256.3 150.7l-.1 .1M266.1 141.8a8.9 8.9 0 0 0-7.6 2.4l-1.9 1.8-1.8 2.2"/>
<path d="M266.5 142.6a.88 .88 0 0 1 1.3-.4 .88 .88 0 0 1 .1 1.3l-.4 .9M267.4 153.2a19.7 19.7 0 0 0-4.9 14.6M267.4 144.3a7.4 7.4 0 0 0-7.5 2.2 18.3 18.3 0 0 0-3.6 4.2M267.7 142a1.14 1.14 0 0 0-1.3 .5M268 153.8h.1M269.7 146.8l.1 .2M270.1 147.7a5.5 5.5 0 0 0-6 1.1 15.6 15.6 0 0 0-6.2 12.9 4.8 4.8 0 0 0 2.1 3.6M271.8 149.2a17.4 17.4 0 0 0-9.7 16.8M272.2 148.9a5.5 5.5 0 0 0-6 1.1 15.6 15.6 0 0 0-6.2 12.9 4.8 4.8 0 0 0 2.1 3.6M274.6 156.3l1.2 1.2M274.6 156.3a12 12 0 0 0-4.4 5M274.7 158.6l.5-.6a.64 .64 0 0 1 .7-.3 .64 .64 0 0 1 .5 .5l-.4 1.2-.5 .5-.5 .2"/>
<path d="M276.1 157.6a1.15 1.15 0 0 0-1.3 .7M276.3 148.4l6 3.5M281.5 159.4l.7 1.5M282.3 151.9l-7.7 4.4-6-3.5M282.3 151.9l1.2 1.1M283.4 153.4a.89 .89 0 0 1 1.4-.3 1.75 1.75 0 0 1-1.4 2.1M283.5 155.3l-6.5 3.8M284.6 152.7a1.01 1.01 0 0 0-1.2 .5M285.4 154.5a2.12 2.12 0 0 1 2.1 .8M286.3 151.5a3.9 3.9 0 0 0-4 .4M287 151.9a2.26 2.26 0 0 1 .1 3M288.4 156.7l.6 2.3"/>
<path d="M289 159a1.71 1.71 0 0 1-1.3 2.2M251.3 161.8a.82 .82 0 0 1 1.4 0 2.08 2.08 0 0 1-1.7 2.4 1.38 1.38 0 0 1 0-2.1zM252.4 161.3a1.97 1.97 0 0 0-1.7 2.9M254.6 165.8l.2 .1M256.2 165l1.7 .4 1.8-.2M258.7 165.6l-1.8 .5-2.1-.2M267.7 162.6l2.3 1.3M269.3 165.7h.1M269.6 164.8l.7 .4M270.1 164.2l1 .5M270.2 161.3l-.5 1.1M273 175.2l.4 .4-.3 .4-.7 .6-.8 .3"/>
<path d="M273.4 162.8l-.4 .8M273.4 162.8l-2.7-1.2-4-2.3a20.7 20.7 0 0 0-2.3 9.3M273.4 175.6l.6 .3 1.1 .1M275.1 160.4l-1.7 2.4M276.3 174.9a1.57 1.57 0 0 1-1.5 2.1M277.2 171l.4 .3M278.1 170.5l.6 1.1M279.1 170.1l.8 1.5M282.1 172.3l-5.1 2.9M289 161.4l-.5 2.6M289.2 163.5h.1"/>
</g>
<!-- layer: BORDER -->
<g fill="none" stroke="#000" stroke-width=".25">
<path d="M20 10.1h390v276.9h-390zM65 5.1v5M115 5.1v5M165 5.1v5M215 5.1v10M265 5.1v5M315 5.1v5M365 5.1v5M15 52.9h5M410 52.9h5M15 100.7h5M410 100.7h5"/>
<path d="M15 148.6h10M405 148.6h10M15 196.4h5M410 196.4h5M15 244.2h5M410 244.2h5M65 287v5M115 287v5M165 287v5M215 282.1v9.9M265 287v5M315 287v5"/>
<path d="M365 287v5"/>
</g>
<!-- layer: TITLEBLOCK -->
<path d="M230 240.1h180v46.9h-180zM230 250h180M254 240.1v9.9M288 240.1v46.9M349 240.1v46.9M288 260.1h122M349 277.1h61M359 277.1v9.9M395 277.1v9.9" fill="none" stroke="#000" stroke-width=".36"/>
<!-- layer: FD_Dimensions -->
<g fill="none" stroke="#000" stroke-width=".25">
<path d="M92.9 34.5v36M96.5 36.6h33.8M133.8 34.5v21M285.5 38.7v16.8M291.4 38.7v16.8M99 58.4v12.1M111.7 45v10.5M115.2 47.1h15.1M223.4 50.3h21M225.5 53.8v23M233.1 58.8h20M270.9 40.8h11.1"/>
<path d="M284.4 52.9h90.9M285.5 40.8h5.9M295 40.8h3.4M373.2 56.4v18.7M79.3 78.6h17.6M79.3 77.8h15.5M81.4 70.8v3.5M81.4 77.8v.8M86 60.5h3.5M86.3 78.2h10.6M88.3 71.2v3.5M88.3 78.2v.4"/>
<path d="M92.9 60.5h6.1M102.4 60.5h3.6M141 73.1v21.8M144.6 73.1v16.1M148.2 73.1v21.8M180.7 78.6h13.1M180.7 72.6h13.1M191.7 65.6v3.5M191.7 72.6v6M233.1 71.7h20M235.2 62.3v5.9M284.9 77v24.8"/>
<path d="M287.5 78.6h87.8M344.6 65.6l.5 3.5M344.6 79.5l-.7 3.5M345.2 72.6l-.1 3.5M353.5 76.6h12.2M363.6 69.6v3.5M363.6 76.6v2M81.4 82.1v8.6M88.3 82.1v8.3M126.5 92.8h11M132.3 87.1h8.8M141 92.8h7.2"/>
<path d="M144.6 87.1h3.6M151.7 92.8h3.5M151.7 87.1h3.5M164.4 80.7v14.1M167.9 92.7h7.2M178.6 80.7v14.1M191.7 82.1v11M223.4 80.3h21M245.3 81.4v20.4M248.8 99.7h32.5M285.5 80.7v21M288.9 99.6h59.1"/>
<path d="M303.4 80.7v10.5M307 89.1h41M351.5 80.7v21M363.6 82.1v8.6M165.6 135.4h3.5M172.6 133.3v21M172.6 135.4h6M178.6 133.3v21M182.1 135.4h11M92.9 144.6v9.7M96.5 146.6h11.7M111.7 144.6v9.7"/>
<path d="M159.9 143.8v10.5M163.4 145.9h5.7M137.8 164.5v10.5M141.3 172.9h15.1M159.9 164.5v10.5M95 224.5v21M165.6 235.8h3.5M167.6 229.1h3.5M172.6 224.5v13.4M172.6 235.8h4M174.6 224.5v6.7M174.6 229.1h2"/>
<path d="M176.6 224.5v21M180.1 235.8h10.9M180.1 229.1h8.6M98.4 243.4h74.7"/>
</g>
<g fill="#000" stroke="#000" stroke-width=".25">
<path d="M92.9 36.6l3.6-.6v1.2zM130.3 36l3.5 .6-3.5 .6zM89.5 60l3.4 .5-3.4 .6zM99 60.5l3.4-.5v1.1zM111.7 47.1l3.5-.6v1.2zM130.3 46.5l3.5 .6-3.5 .6zM225.5 50.3l.6 3.5h-1.2zM282 40.2l3.5 .6-3.5 .6zM291.4 40.8l3.6-.6v1.2zM373.2 52.9l.6 3.5h-1.2zM80.8 74.3h1.2l-.6 3.5zM87.8 74.7h1.1l-.6 3.5z"/>
<path d="M191.2 69.1h1.1l-.6 3.5zM224.9 76.8h1.2l-.6 3.5zM235.2 58.8l.6 3.5h-1.2zM234.6 68.2h1.2l-.6 3.5zM345.1 76.1l.1 3.5-1.1-.1zM344.5 69.1h1.2l-.5 3.5zM363 73.1h1.2l-.6 3.5zM372.6 75.1h1.2l-.6 3.5zM81.4 78.6l.6 3.5h-1.2zM88.3 78.6l.6 3.5h-1.1zM137.5 92.2l3.5 .6-3.5 .6zM141.1 86.5l3.5 .6-3.5 .6z"/>
<path d="M148.2 92.8l3.5-.6v1.2zM148.2 87.1l3.5-.6v1.2zM164.4 92.7l3.5-.6v1.1zM175.1 92.1l3.5 .6-3.5 .5zM191.7 78.6l.6 3.5h-1.1zM245.3 99.7l3.5-.6v1.2zM281.3 99.1l3.6 .6-3.6 .6zM285.5 99.6l3.4-.6v1.2zM303.4 89.1l3.6-.6v1.2zM348 99l3.5 .6-3.5 .6zM348 88.5l3.5 .6-3.5 .6zM363.6 78.6l.6 3.5h-1.2z"/>
<path d="M169.1 134.8l3.5 .6-3.5 .6zM178.6 135.4l3.5-.6v1.2zM92.9 146.6l3.6-.5v1.1zM108.2 146.1l3.5 .5-3.5 .6zM159.9 145.9l3.5-.5v1.1zM169.1 145.4l3.5 .5-3.5 .6zM137.8 172.9l3.5-.6v1.2zM156.4 172.3l3.5 .6-3.5 .6zM169.1 235.3l3.5 .5-3.5 .6zM171.1 228.5l3.5 .6-3.5 .6zM176.6 235.8l3.5-.5v1.1zM176.6 229.1l3.5-.6v1.2z"/>
<path d="M95 243.4l3.4-.5v1.1zM173.1 242.9l3.5 .5-3.5 .6z"/>
</g>
<!-- layer: Edge Extensions -->
<path d="M305.6 72.6h47.9M351.5 70.5v4" fill="none" stroke="#000" stroke-width=".25"/>
<!-- layer: Smart Centers -->
<g fill="none" stroke="#000" stroke-width=".25">
<path d="M121.8 59.6h3.1M123.4 58v3.2M125.3 59.6h3.2M127 58v3.2M128.9 59.6h3.2M130.6 58v3.2M135.8 48.5v14.1M118.9 65.3h14.2M134.9 65.3h1.8M135.8 64.4v1.8M135.8 68v14.1M138.4 65.3h14.2"/>
<path d="M139.3 71h3.3M141 69.3v3.4M142.9 71h3.3M144.6 69.3v3.4M146.5 71h3.3M148.2 69.3v3.4M237.8 65.3h11.2M250.8 65.3h1.8M254.4 65.3h10.7M266.9 65.3h1.8M270.4 65.3h10.8M283 65.3h1.7"/>
<path d="M286.5 65.3h11.3M135.8 105.1v10M135.8 116.9v1.8M135.8 120.5v10.7M135.8 133v1.8M135.8 136.6v10.7M135.8 149.1v1.8M135.8 152.6v10.8M135.8 165.1v1.8M135.8 168.7v10.7M135.8 181.2v1.8M135.8 184.8v10"/>
</g>
<!-- layer: Leaders -->
<path d="M121.1 76.6l2.7-2.2-1.9 3zM143.1 66.9l.8 .8-3 2zM151.2 67.2l.8 .8-2.9 2.1z" fill="#000" stroke="#000" stroke-width=".25"/>
<path d="M172.7 56.1h-9.7l-11.4 11.5M177.9 49h-15l-19.4 18.3M121.5 77l-8.9 10h-12.3" fill="none" stroke="#000" stroke-width=".25"/>
<text font-size="7.5" x="174.1" y="48.3">.4</text>
<g font-size="7">
<text x="289" y="270.6">3D Print Finger</text>
<text x="366.5" y="272.3">WTU-01</text>
<text x="289" y="278.1">Robotiq Hand-E Gripper</text>
</g>
<g font-size="4.9">
<text x="109.1" y="35.2">102</text>
<text x="271.8" y="39.3">15</text>
<text x="120" y="45.7">55</text>
<text x="166.2" y="48.3">Ø 3</text>
<text x="93.1" y="59.1">15</text>
<text x="166.2" y="55.4">M3</text>
<text x="345.1" y="59.8" transform="rotate(80 345.1 59.8)">4.76°</text>
<text x="224" y="68.1" transform="rotate(-90 224 68.1)">75</text>
<text x="233.7" y="71.4" transform="rotate(-90 233.7 71.4)">32.25</text>
<text x="371.8" y="71.9" transform="rotate(-90 371.8 71.9)">64.25</text>
<text x="80" y="89.5" transform="rotate(-90 80 89.5)">2</text>
<text x="87" y="89.5" transform="rotate(-90 87 89.5)">1</text>
<text x="100.1" y="86.3">Ø75</text>
<text x="133.5" y="85.6">9</text>
<text x="323.2" y="87.7">120</text>
<text x="362.1" y="89.5" transform="rotate(-90 362.1 89.5)">5</text>
<text x="127.3" y="91.3">18</text>
<text x="169.2" y="91.2">35</text>
<text x="190.3" y="92.3" transform="rotate(-90 190.3 92.3)">15</text>
<text x="262.3" y="98.2">99</text>
<text x="314.2" y="98.2">165</text>
<text x="186.4" y="134">15</text>
<text x="101.5" y="145.3">47</text>
<text x="163.5" y="144.5">32</text>
<text x="146.1" y="171.5">55</text>
<text x="184.8" y="227.6">5</text>
<text x="184.4" y="234.4">10</text>
<text x="131.7" y="242">204</text>
<text x="289" y="248.5">Peeranut Noonurak</text>
<text x="350" y="248.5">07/09/2023</text>
<text x="289" y="258.6">Assembly Drawing</text>
<text x="352.6" y="285.7">1</text>
<text x="360" y="285.5">08/09/2023</text>
<text x="399.1" y="285.7">1/1</text>
</g>
<g font-size="3.5">
<text x="39" y="8.8">1</text>
<text x="89" y="8.8">2</text>
<text x="139" y="8.8">3</text>
<text x="189" y="8.8">4</text>
<text x="239" y="8.8">5</text>
<text x="289" y="8.8">6</text>
<text x="339" y="8.8">7</text>
<text x="389" y="8.8">8</text>
<text x="16.3" y="30.2">A</text>
<text x="411.3" y="30.2">A</text>
<text x="16.3" y="78">B</text>
<text x="411.3" y="78">B</text>
<text x="16.2" y="125.9">C</text>
<text x="411.2" y="125.9">C</text>
<text x="16.2" y="173.7">D</text>
<text x="411.2" y="173.7">D</text>
<text x="16.3" y="221.6">E</text>
<text x="411.3" y="221.6">E</text>
<text x="377.3" y="233.7">UNIT = MM</text>
<text x="377.4" y="238.2">SCALE A3 = 1 : 2.5</text>
<text x="16.4" y="269.4">F</text>
<text x="411.4" y="269.4">F</text>
<text x="39" y="290.8">1</text>
<text x="89" y="290.8">2</text>
<text x="139" y="290.8">3</text>
<text x="189" y="290.8">4</text>
<text x="239" y="290.8">5</text>
<text x="289" y="290.8">6</text>
<text x="339" y="290.8">7</text>
<text x="389" y="290.8">8</text>
</g>
<g font-size="2.5">
<text x="231" y="242.9">Dept.</text>
<text x="255" y="242.9">Technical reference</text>
<text x="289" y="242.9">Created by</text>
<text x="350" y="242.9">Approved by</text>
<text x="289" y="252.8">Document type</text>
<text x="350" y="252.8">Document status</text>
<text x="289" y="262.9">Title</text>
<text x="350" y="262.9">DWG No.</text>
<text x="350" y="279.9">Rev.</text>
<text x="360" y="279.9">Date of issue</text>
<text x="396" y="279.9">Sheet</text>
</g>
</svg>
